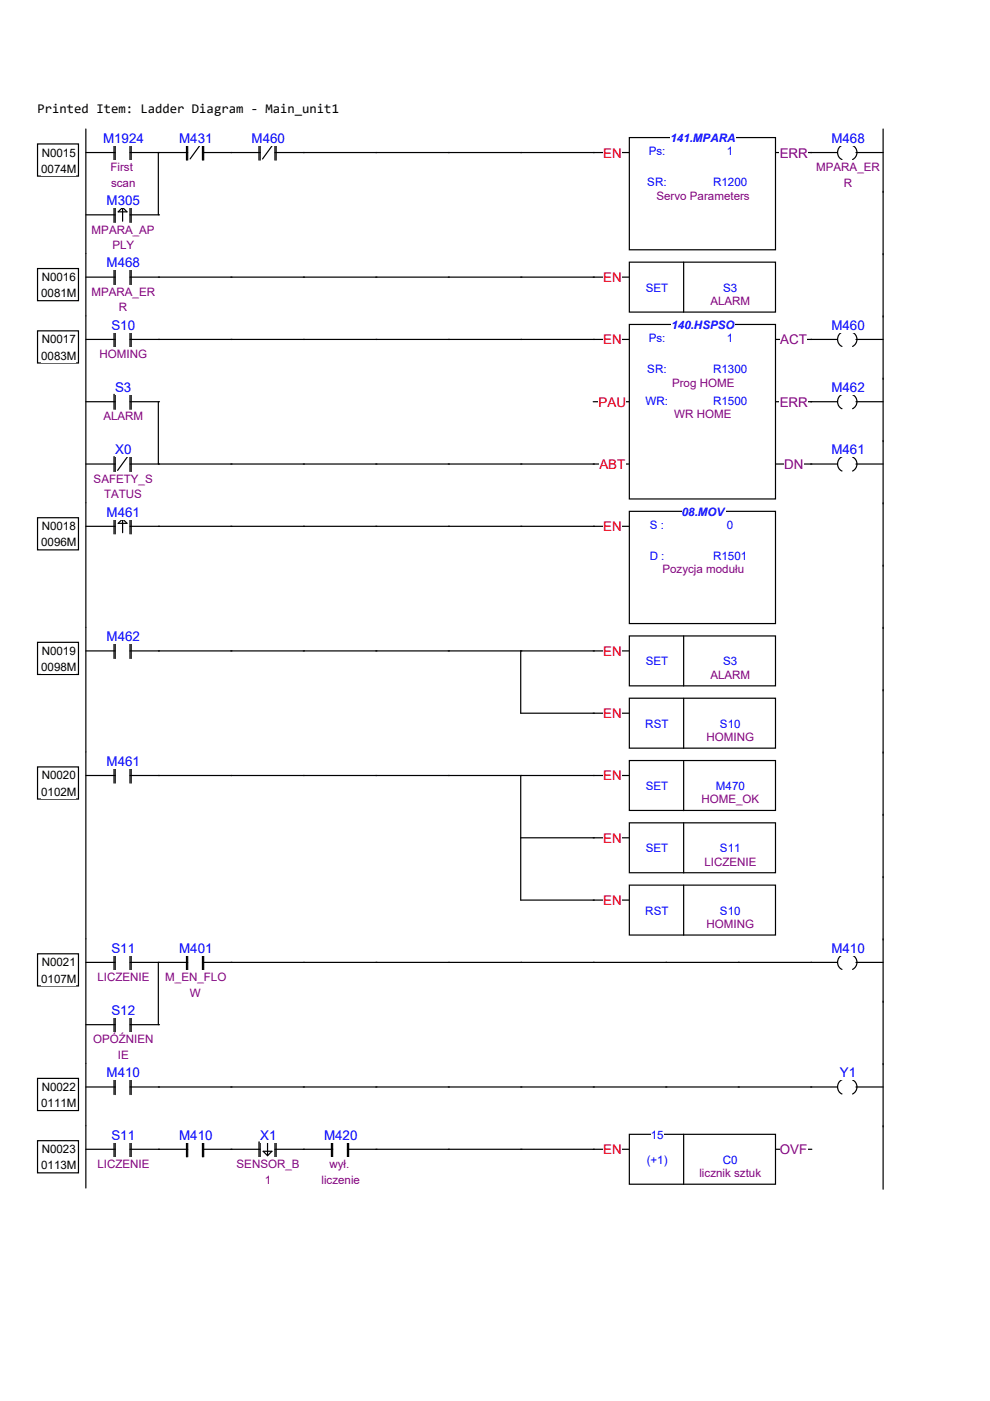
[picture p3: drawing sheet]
<svg xmlns="http://www.w3.org/2000/svg" width="210mm" height="297mm" viewBox="0 0 210 297" stroke-linecap="round" stroke-linejoin="round" font-family="sans-serif">
<path d="M8 30.5h8.6v6.8h-8.6z" fill="none" stroke="#000" stroke-width=".25"/>
<g fill="#fff">
<path d="M8.8 30.9h7.2v2.8h-7.2z"/>
<path d="M8.7 34.4h7.4v2.8h-7.4z"/>
</g>
<path d="M18.2 27.3v26.5M18.2 32.3h6.2M24.2 30.8v3.2M24.4 30.8v3.2M27.6 32.3h6.2M27.6 30.8v3.2M27.8 30.8v3.2" fill="none" stroke="#000" stroke-width=".25"/>
<g fill="#fff">
<path d="M21.8 27.7h8.6v3.2h-8.6z"/>
<path d="M23.4 34.1h5.4v2.8h-5.4z"/>
<path d="M23.5 37.4h5.2v2.8h-5.2z"/>
</g>
<path d="M33.6 32.3h6.2M39.5 30.8v3.2M39.8 30.8v3.2M42.4 30.8l-2.1 2.9M42.9 32.3h6.3M42.9 30.8v3.2M43.2 30.8v3.2" fill="none" stroke="#000" stroke-width=".25"/>
<path d="M38 27.7h7v3.2h-7z" fill="#fff"/>
<path d="M33.6 32.3v13.3M48.9 32.3h6.3M54.9 30.8v3.2M55.2 30.8v3.2M57.8 30.8l-2.1 2.9M58.3 32.3h6.3M58.3 30.8v3.2M58.5 30.8v3.2" fill="none" stroke="#000" stroke-width=".25"/>
<path d="M53.3 27.7h7.1v3.2h-7.1z" fill="#fff"/>
<path d="M64.3 32.3h69.1" fill="none" stroke="#000" stroke-width=".25"/>
<path d="M127.9 30.9h3.9v3.1h-3.9z" fill="#fff"/>
<path d="M164.5 32.3h7.6" fill="none" stroke="#000" stroke-width=".25"/>
<path d="M165.3 30.9h6v3.1h-6z" fill="#fff"/>
<path d="M133.4 29.2h31v23.8h-31z" fill-rule="evenodd" fill="#fff"/>
<path d="M133.4 29.2h31v23.8h-31z" fill="none" stroke="#000" stroke-width=".25"/>
<g fill="#fff">
<path d="M142.2 27.9h13.8v2.8h-13.8z"/>
<path d="M137.5 30.7h3.6v2.8h-3.6z"/>
<path d="M154.1 30.7h1.4v2.8h-1.4z"/>
<path d="M137.2 37.3h4.2v2.8h-4.2z"/>
<path d="M151.2 37.3h7.2v2.8h-7.2z"/>
<path d="M139.2 40.1h19.7v2.8h-19.7z"/>
</g>
<path d="M171.9 32.3h5.7M178.5 30.8a1.68 1.68 0 0 0-.9 1.5 1.68 1.68 0 0 0 .9 1.5M180.8 30.9a1.64 1.64 0 0 1 .9 1.4 1.64 1.64 0 0 1-.9 1.5M181.5 32.3h5.7M187.2 27.3v13.5" fill="none" stroke="#000" stroke-width=".25"/>
<g fill="#fff">
<path d="M176.3 27.7h7v3.2h-7z"/>
<path d="M173.1 34.1h13.5v2.8h-13.5z"/>
<path d="M178.9 37.4h1.8v2.8h-1.8z"/>
</g>
<path d="M18.2 45.6h6.2M24.2 44v3.2M24.4 44v3.2M25.1 44.9l.9-.9 .9 .9zM26 44v2.9M27.6 45.6h6.2M27.6 44v3.2M27.8 44v3.2" fill="none" stroke="#000" stroke-width=".25"/>
<g fill="#fff">
<path d="M22.6 40.9h7v3.2h-7z"/>
<path d="M19.4 47.3h13.4v2.8h-13.4z"/>
<path d="M23.8 50.6h4.6v2.8h-4.6z"/>
</g>
<path d="M187.2 40.6v13.4" fill="none" stroke="#000" stroke-width=".25"/>
<path d="M8 56.9h8.6v6.9h-8.6z" fill-rule="evenodd" fill="#fff"/>
<path d="M8 56.9h8.6v6.9h-8.6z" fill="none" stroke="#000" stroke-width=".25"/>
<g fill="#fff">
<path d="M8.8 57.4h7.2v2.8h-7.2z"/>
<path d="M8.7 60.8h7.4v2.8h-7.4z"/>
</g>
<path d="M18.2 53.8v13.2M18.2 58.8h6.2M24.2 57.2v3.2M24.4 57.2v3.2M27.6 58.8h6.2M27.6 57.2v3.2M27.8 57.2v3.2" fill="none" stroke="#000" stroke-width=".25"/>
<g fill="#fff">
<path d="M22.6 54.1h7v3.2h-7z"/>
<path d="M19.4 60.5h13.5v2.8h-13.5z"/>
<path d="M25.2 63.8h1.8v2.8h-1.8z"/>
</g>
<path d="M33.6 58.8h99.8" fill="none" stroke="#000" stroke-width=".25"/>
<path d="M127.9 57.3h3.9v3.2h-3.9z" fill="#fff"/>
<path d="M133.4 55.6h31v10.6h-31z" fill-rule="evenodd" fill="#fff"/>
<path d="M133.4 55.6h31v10.6h-31zM144.9 55.6v10.6" fill="none" stroke="#000" stroke-width=".25"/>
<g fill="#fff">
<path d="M136.9 59.6h4.8v2.8h-4.8z"/>
<path d="M153.3 59.6h3v2.8h-3z"/>
<path d="M150.6 62.4h8.4v2.8h-8.4z"/>
</g>
<path d="M187.2 53.8v13.4" fill="none" stroke="#000" stroke-width=".25"/>
<path d="M8 70.1h8.6v6.9h-8.6z" fill-rule="evenodd" fill="#fff"/>
<path d="M8 70.1h8.6v6.9h-8.6z" fill="none" stroke="#000" stroke-width=".25"/>
<g fill="#fff">
<path d="M8.8 70.6h7.2v2.8h-7.2z"/>
<path d="M8.7 74h7.4v2.8h-7.4z"/>
</g>
<path d="M18.2 67v39.6M18.2 72h6.2M24.2 70.4v3.2M24.4 70.4v3.2M27.6 72h6.2M27.6 70.4v3.2M27.8 70.4v3.2" fill="none" stroke="#000" stroke-width=".25"/>
<g fill="#fff">
<path d="M23.6 67.4h5.1v3.1h-5.1z"/>
<path d="M21.1 73.7h10v2.8h-10z"/>
</g>
<path d="M33.6 72h99.8" fill="none" stroke="#000" stroke-width=".25"/>
<path d="M127.9 70.5h3.9v3.2h-3.9z" fill="#fff"/>
<path d="M125.8 85.2h7.6" fill="none" stroke="#000" stroke-width=".25"/>
<path d="M126.9 83.7h5.9v3.2h-5.9z" fill="#fff"/>
<path d="M125.8 98.4h7.6" fill="none" stroke="#000" stroke-width=".25"/>
<path d="M127 96.9h5.6v3.2h-5.6z" fill="#fff"/>
<path d="M164.5 72h7.6" fill="none" stroke="#000" stroke-width=".25"/>
<path d="M165.4 70.5h5.7v3.2h-5.7z" fill="#fff"/>
<path d="M164.5 85.2h7.6" fill="none" stroke="#000" stroke-width=".25"/>
<path d="M165.3 83.7h6v3.2h-6z" fill="#fff"/>
<path d="M164.5 98.4h7.6" fill="none" stroke="#000" stroke-width=".25"/>
<path d="M166.2 96.9h4.1v3.2h-4.1z" fill="#fff"/>
<path d="M133.4 68.8h31v37h-31z" fill-rule="evenodd" fill="#fff"/>
<path d="M133.4 68.8h31v37h-31z" fill="none" stroke="#000" stroke-width=".25"/>
<g fill="#fff">
<path d="M142.4 67.5h13.3v2.8h-13.3z"/>
<path d="M137.5 70.3h3.6v2.8h-3.6z"/>
<path d="M154.1 70.3h1.4v2.8h-1.4z"/>
<path d="M137.2 76.9h4.2v2.8h-4.2z"/>
<path d="M151.2 76.9h7.2v2.8h-7.2z"/>
<path d="M142.5 79.7h13.2v2.8h-13.2z"/>
<path d="M136.9 83.5h4.9v2.8h-4.9z"/>
<path d="M151.2 83.5h7.2v2.8h-7.2z"/>
<path d="M143 86.3h12.2v2.8h-12.2z"/>
</g>
<path d="M171.9 72h5.7M178.5 70.4a1.68 1.68 0 0 0-.9 1.5 1.68 1.68 0 0 0 .9 1.5M180.8 70.5a1.64 1.64 0 0 1 .9 1.5 1.64 1.64 0 0 1-.9 1.4M181.5 72h5.7M187.2 67v13.4" fill="none" stroke="#000" stroke-width=".25"/>
<path d="M176.3 67.4h7v3.1h-7z" fill="#fff"/>
<path d="M18.2 85.2h6.2M24.2 83.6v3.2M24.4 83.6v3.2M27.6 85.2h6.2M27.6 83.6v3.2M27.8 83.6v3.2" fill="none" stroke="#000" stroke-width=".25"/>
<g fill="#fff">
<path d="M24.4 80.6h3.5v3.1h-3.5z"/>
<path d="M21.9 86.9h8.5v2.8h-8.5z"/>
</g>
<path d="M33.6 85.2v13.2M171.9 85.2h5.7M178.5 83.7a1.68 1.68 0 0 0-.9 1.5 1.68 1.68 0 0 0 .9 1.5M180.8 83.7a1.64 1.64 0 0 1 .9 1.5 1.64 1.64 0 0 1-.9 1.5M181.5 85.2h5.7M187.2 80.2v13.4" fill="none" stroke="#000" stroke-width=".25"/>
<path d="M176.3 80.6h7v3.1h-7z" fill="#fff"/>
<path d="M18.2 98.4h6.2M24.2 96.8v3.2M24.4 96.8v3.2M27.1 96.8l-2.2 2.9M27.6 98.4h6.2M27.6 96.8v3.2M27.8 96.8v3.2" fill="none" stroke="#000" stroke-width=".25"/>
<g fill="#fff">
<path d="M24.4 93.8h3.4v3.1h-3.4z"/>
<path d="M19.9 100.1h12.5v2.8h-12.5z"/>
<path d="M22.1 103.4h8.1v2.8h-8.1z"/>
</g>
<path d="M33.6 98.4h92.4M171.9 98.4h5.7M178.5 96.9a1.68 1.68 0 0 0-.9 1.5 1.68 1.68 0 0 0 .9 1.5M180.8 96.9a1.64 1.64 0 0 1 .9 1.5 1.64 1.64 0 0 1-.9 1.5M181.5 98.4h5.7M187.2 93.4v13.4" fill="none" stroke="#000" stroke-width=".25"/>
<path d="M176.3 93.8h7v3.1h-7z" fill="#fff"/>
<path d="M8 109.8h8.6v6.8h-8.6z" fill-rule="evenodd" fill="#fff"/>
<path d="M8 109.8h8.6v6.8h-8.6z" fill="none" stroke="#000" stroke-width=".25"/>
<g fill="#fff">
<path d="M8.8 110.2h7.2v2.8h-7.2z"/>
<path d="M8.7 113.6h7.4v2.8h-7.4z"/>
</g>
<path d="M18.2 106.6v26.4M18.2 111.6h6.2M24.2 110v3.2M24.4 110v3.2M25.1 111l.9-1 .9 1zM26 110v2.9M27.6 111.6h6.2M27.6 110v3.2M27.8 110v3.2" fill="none" stroke="#000" stroke-width=".25"/>
<path d="M22.6 107h7v3.2h-7z" fill="#fff"/>
<path d="M33.6 111.6h99.8" fill="none" stroke="#000" stroke-width=".25"/>
<path d="M127.9 110.1h3.9v3.2h-3.9z" fill="#fff"/>
<path d="M133.4 108.4h31v23.8h-31z" fill-rule="evenodd" fill="#fff"/>
<path d="M133.4 108.4h31v23.8h-31z" fill="none" stroke="#000" stroke-width=".25"/>
<g fill="#fff">
<path d="M144.6 107.1h9.3v2.8h-9.3z"/>
<path d="M137.8 109.9h3v2.8h-3z"/>
<path d="M154.1 109.9h1.4v2.8h-1.4z"/>
<path d="M137.8 116.5h3.1v2.8h-3.1z"/>
<path d="M151.2 116.5h7.2v2.8h-7.2z"/>
<path d="M140.5 119.3h17.1v2.8h-17.1z"/>
</g>
<path d="M187.2 106.6v26.7" fill="none" stroke="#000" stroke-width=".25"/>
<path d="M8 136.2h8.6v6.8h-8.6z" fill-rule="evenodd" fill="#fff"/>
<path d="M8 136.2h8.6v6.8h-8.6z" fill="none" stroke="#000" stroke-width=".25"/>
<g fill="#fff">
<path d="M8.8 136.6h7.2v2.8h-7.2z"/>
<path d="M8.7 140h7.4v2.8h-7.4z"/>
</g>
<path d="M18.2 133v26.4M18.2 138h6.2M24.2 136.4v3.2M24.4 136.4v3.2M27.6 138h6.2M27.6 136.4v3.2M27.8 136.4v3.2" fill="none" stroke="#000" stroke-width=".25"/>
<path d="M22.6 133.4h7v3.2h-7z" fill="#fff"/>
<path d="M33.6 138h99.8M110.4 138v13.2" fill="none" stroke="#000" stroke-width=".25"/>
<path d="M127.9 136.5h3.9v3.2h-3.9z" fill="#fff"/>
<path d="M133.4 134.8h31v10.6h-31z" fill-rule="evenodd" fill="#fff"/>
<path d="M133.4 134.8h31v10.6h-31zM144.9 134.8v10.7" fill="none" stroke="#000" stroke-width=".25"/>
<g fill="#fff">
<path d="M136.9 138.9h4.8v2.7h-4.8z"/>
<path d="M153.3 138.9h3v2.7h-3z"/>
<path d="M150.6 141.6h8.4v2.8h-8.4z"/>
</g>
<path d="M187.2 133v13.5M110.4 151.2h23" fill="none" stroke="#000" stroke-width=".25"/>
<path d="M127.9 149.7h3.9v3.2h-3.9z" fill="#fff"/>
<path d="M133.4 148h31v10.6h-31z" fill-rule="evenodd" fill="#fff"/>
<path d="M133.4 148h31v10.6h-31zM144.9 148v10.7" fill="none" stroke="#000" stroke-width=".25"/>
<g fill="#fff">
<path d="M136.8 152.1h5v2.8h-5z"/>
<path d="M152.7 152.1h4.3v2.8h-4.3z"/>
<path d="M149.8 154.9h10v2.7h-10z"/>
</g>
<path d="M187.2 146.2v13.5" fill="none" stroke="#000" stroke-width=".25"/>
<path d="M8 162.6h8.6v6.8h-8.6z" fill-rule="evenodd" fill="#fff"/>
<path d="M8 162.6h8.6v6.8h-8.6z" fill="none" stroke="#000" stroke-width=".25"/>
<g fill="#fff">
<path d="M8.8 163h7.2v2.8h-7.2z"/>
<path d="M8.7 166.5h7.4v2.7h-7.4z"/>
</g>
<path d="M18.2 159.4v39.7M18.2 164.4h6.2M24.2 162.9v3.1M24.4 162.9v3.1M27.6 164.4h6.2M27.6 162.9v3.1M27.8 162.9v3.1" fill="none" stroke="#000" stroke-width=".25"/>
<path d="M22.6 159.8h7v3.2h-7z" fill="#fff"/>
<path d="M33.6 164.4h99.8M110.4 164.4v13.2" fill="none" stroke="#000" stroke-width=".25"/>
<path d="M127.9 162.9h3.9v3.2h-3.9z" fill="#fff"/>
<path d="M133.4 161.2h31v10.6h-31z" fill-rule="evenodd" fill="#fff"/>
<path d="M133.4 161.2h31v10.6h-31zM144.9 161.2v10.7" fill="none" stroke="#000" stroke-width=".25"/>
<g fill="#fff">
<path d="M136.9 165.3h4.8v2.8h-4.8z"/>
<path d="M151.8 165.3h6.1v2.8h-6.1z"/>
<path d="M148.7 168.1h12.3v2.8h-12.3z"/>
</g>
<path d="M187.2 159.4v13.5M133.4 177.6h-23v13.2" fill="none" stroke="#000" stroke-width=".25"/>
<path d="M127.9 176.1h3.9v3.2h-3.9z" fill="#fff"/>
<path d="M133.4 174.5h31v10.5h-31z" fill-rule="evenodd" fill="#fff"/>
<path d="M133.4 174.5h31v10.5h-31zM144.9 174.5v10.6" fill="none" stroke="#000" stroke-width=".25"/>
<g fill="#fff">
<path d="M136.9 178.5h4.8v2.8h-4.8z"/>
<path d="M152.7 178.5h4.3v2.8h-4.3z"/>
<path d="M149.4 181.3h10.9v2.8h-10.9z"/>
</g>
<path d="M187.2 172.6v13.5M110.4 190.8h23" fill="none" stroke="#000" stroke-width=".25"/>
<path d="M127.9 189.4h3.9v3.1h-3.9z" fill="#fff"/>
<path d="M133.4 187.7h31v10.5h-31z" fill-rule="evenodd" fill="#fff"/>
<path d="M133.4 187.7h31v10.5h-31zM144.9 187.7v10.6" fill="none" stroke="#000" stroke-width=".25"/>
<g fill="#fff">
<path d="M136.8 191.7h5v2.8h-5z"/>
<path d="M152.7 191.7h4.3v2.8h-4.3z"/>
<path d="M149.8 194.5h10v2.8h-10z"/>
</g>
<path d="M187.2 185.8v13.5" fill="none" stroke="#000" stroke-width=".25"/>
<path d="M8 202.2h8.6v6.8h-8.6z" fill-rule="evenodd" fill="#fff"/>
<path d="M8 202.2h8.6v6.8h-8.6z" fill="none" stroke="#000" stroke-width=".25"/>
<g fill="#fff">
<path d="M8.8 202.6h7.2v2.8h-7.2z"/>
<path d="M8.7 206.1h7.4v2.8h-7.4z"/>
</g>
<path d="M18.2 199.1v26.4M18.2 204h6.2M24.2 202.5v3.2M24.4 202.5v3.2M27.6 204h6.2M27.6 202.5v3.2M27.8 202.5v3.2" fill="none" stroke="#000" stroke-width=".25"/>
<g fill="#fff">
<path d="M23.6 199.4h5.1v3.2h-5.1z"/>
<path d="M20.7 205.8h10.9v2.8h-10.9z"/>
</g>
<path d="M33.6 204h6.2M39.5 202.5v3.2M39.8 202.5v3.2M42.9 204h6.3M42.9 202.5v3.2M43.2 202.5v3.2" fill="none" stroke="#000" stroke-width=".25"/>
<g fill="#fff">
<path d="M38 199.4h7v3.2h-7z"/>
<path d="M35.1 205.8h12.8v2.8h-12.8z"/>
<path d="M40.3 209.1h2.4v2.8h-2.4z"/>
</g>
<path d="M187.2 199.1v13.4M33.6 204v13.3M48.9 204h128.7M178.5 202.5a1.68 1.68 0 0 0-.9 1.5 1.68 1.68 0 0 0 .9 1.5M180.8 202.6a1.64 1.64 0 0 1 .9 1.4 1.64 1.64 0 0 1-.9 1.5M181.5 204h5.7" fill="none" stroke="#000" stroke-width=".25"/>
<path d="M176.3 199.4h7v3.2h-7z" fill="#fff"/>
<path d="M18.2 217.3h6.2M24.2 215.7v3.2M24.4 215.7v3.2M27.6 217.3h6.2M27.6 215.7v3.2M27.8 215.7v3.2" fill="none" stroke="#000" stroke-width=".25"/>
<g fill="#fff">
<path d="M23.6 212.6h5.1v3.2h-5.1z"/>
<path d="M19.7 219h12.8v2.8h-12.8z"/>
<path d="M25 222.3h2.3v2.8h-2.3z"/>
</g>
<path d="M187.2 212.3v13.4" fill="none" stroke="#000" stroke-width=".25"/>
<path d="M8 228.6h8.6v6.9h-8.6z" fill-rule="evenodd" fill="#fff"/>
<path d="M8 228.6h8.6v6.9h-8.6z" fill="none" stroke="#000" stroke-width=".25"/>
<g fill="#fff">
<path d="M8.8 229.1h7.2v2.8h-7.2z"/>
<path d="M8.7 232.5h7.4v2.8h-7.4z"/>
</g>
<path d="M18.2 225.5v13.2M18.2 230.5h6.2M24.2 228.9v3.2M24.4 228.9v3.2M27.6 230.5h6.2M27.6 228.9v3.2M27.8 228.9v3.2" fill="none" stroke="#000" stroke-width=".25"/>
<path d="M22.6 225.8h7v3.2h-7z" fill="#fff"/>
<path d="M33.6 230.5h144M178.5 228.9a1.68 1.68 0 0 0-.9 1.5 1.68 1.68 0 0 0 .9 1.5M180.8 229a1.64 1.64 0 0 1 .9 1.5 1.64 1.64 0 0 1-.9 1.4M181.5 230.5h5.7M187.2 225.5v13.4" fill="none" stroke="#000" stroke-width=".25"/>
<path d="M178.1 225.8h3.4v3.2h-3.4z" fill="#fff"/>
<path d="M8 241.9h8.6v6.8h-8.6z" fill-rule="evenodd" fill="#fff"/>
<path d="M8 241.9h8.6v6.8h-8.6z" fill="none" stroke="#000" stroke-width=".25"/>
<g fill="#fff">
<path d="M8.8 242.3h7.2v2.8h-7.2z"/>
<path d="M8.7 245.7h7.4v2.8h-7.4z"/>
</g>
<path d="M18.2 238.7v13.2M18.2 243.7h6.2M24.2 242.1v3.2M24.4 242.1v3.2M27.6 243.7h6.2M27.6 242.1v3.2M27.8 242.1v3.2" fill="none" stroke="#000" stroke-width=".25"/>
<g fill="#fff">
<path d="M23.6 239.1h5.1v3.1h-5.1z"/>
<path d="M20.7 245.4h10.9v2.8h-10.9z"/>
</g>
<path d="M33.6 243.7h6.2M39.5 242.1v3.2M39.8 242.1v3.2M42.9 243.7h6.3M42.9 242.1v3.2M43.2 242.1v3.2" fill="none" stroke="#000" stroke-width=".25"/>
<path d="M38 239.1h7v3.1h-7z" fill="#fff"/>
<path d="M48.9 243.7h6.3M54.9 242.1v3.2M55.2 242.1v3.2M55.8 244.1h1.9l-1 .9zM56.7 242.1v2.9M58.3 243.7h6.3M58.3 242.1v3.2M58.5 242.1v3.2" fill="none" stroke="#000" stroke-width=".25"/>
<g fill="#fff">
<path d="M55.1 239.1h3.4v3.1h-3.4z"/>
<path d="M50.2 245.4h13.4v2.8h-13.4z"/>
<path d="M56.2 248.7h1.3v2.8h-1.3z"/>
</g>
<path d="M64.3 243.7h6.2M70.3 242.1v3.2M70.5 242.1v3.2M73.7 243.7h6.2M73.7 242.1v3.2M73.9 242.1v3.2" fill="none" stroke="#000" stroke-width=".25"/>
<g fill="#fff">
<path d="M68.7 239.1h7v3.1h-7z"/>
<path d="M69.8 245.4h4.8v2.8h-4.8z"/>
<path d="M68.2 248.7h8.1v2.8h-8.1z"/>
</g>
<path d="M79.7 243.7h53.7" fill="none" stroke="#000" stroke-width=".25"/>
<path d="M127.9 242.2h3.9v3.2h-3.9z" fill="#fff"/>
<path d="M164.5 243.7h7.6" fill="none" stroke="#000" stroke-width=".25"/>
<path d="M165.4 242.2h5.8v3.2h-5.8z" fill="#fff"/>
<path d="M133.4 240.5h31v10.6h-31z" fill-rule="evenodd" fill="#fff"/>
<path d="M133.4 240.5h31v10.6h-31zM144.9 240.5v10.6" fill="none" stroke="#000" stroke-width=".25"/>
<g fill="#fff">
<path d="M138 239.2h2.7v2.8h-2.7z"/>
<path d="M137.1 244.5h4.4v2.8h-4.4z"/>
<path d="M153.2 244.5h3.2v2.8h-3.2z"/>
<path d="M148.3 247.3h13.1v2.8h-13.1z"/>
</g>
<path d="M187.2 238.7v13.4" fill="none" stroke="#000" stroke-width=".25"/>
<text font-size="2.8" x="8" y="23.9">Printed Item: Ladder Diagram - Main_unit1</text>
<g font-size="2.8" fill="#00f">
<text x="21.8" y="30.3">M1924</text>
<text x="38" y="30.3">M431</text>
<text x="53.3" y="30.3">M460</text>
<text x="176.3" y="30.3">M468</text>
<text x="22.6" y="43.5">M305</text>
<text x="22.6" y="56.7">M468</text>
<text x="23.6" y="69.9">S10</text>
<text x="176.3" y="69.9">M460</text>
<text x="24.4" y="83.1">S3</text>
<text x="176.3" y="83.1">M462</text>
<text x="24.4" y="96.3">X0</text>
<text x="176.3" y="96.3">M461</text>
<text x="22.6" y="109.5">M461</text>
<text x="22.6" y="135.9">M462</text>
<text x="22.6" y="162.3">M461</text>
<text x="23.6" y="202">S11</text>
<text x="38" y="202">M401</text>
<text x="176.3" y="202">M410</text>
<text x="23.6" y="215.2">S12</text>
<text x="22.6" y="228.4">M410</text>
<text x="178.1" y="228.4">Y1</text>
<text x="23.6" y="241.6">S11</text>
<text x="38" y="241.6">M410</text>
<text x="55.2" y="241.6">X1</text>
<text x="68.7" y="241.6">M420</text>
</g>
<g font-size="2.8" fill="#f00">
<text x="127.9" y="33.4">EN</text>
<text x="127.9" y="59.8">EN</text>
<text x="127.9" y="73">EN</text>
<text x="126.9" y="86.2">PAU</text>
<text x="127.1" y="99.4">ABT</text>
<text x="127.9" y="112.6">EN</text>
<text x="127.9" y="139.1">EN</text>
<text x="127.9" y="152.3">EN</text>
<text x="127.9" y="165.5">EN</text>
<text x="127.9" y="178.7">EN</text>
<text x="127.9" y="191.9">EN</text>
<text x="127.9" y="244.7">EN</text>
</g>
<g font-size="2.8" fill="#800080">
<text x="165.3" y="33.4">ERR</text>
<text x="165.4" y="73">ACT</text>
<text x="165.3" y="86.2">ERR</text>
<text x="166.2" y="99.4">DN</text>
<text x="165.4" y="244.7">OVF</text>
</g>
<g font-size="2.5">
<text x="8.8" y="33.2">N0015</text>
<text x="8.7" y="36.6">0074M</text>
<text x="8.8" y="59.6">N0016</text>
<text x="8.7" y="63">0081M</text>
<text x="8.7" y="76.2">0083M</text>
<text x="8.8" y="72.8">N0017</text>
<text x="8.8" y="112.4">N0018</text>
<text x="8.7" y="115.9">0096M</text>
<text x="8.7" y="142.3">0098M</text>
<text x="8.8" y="138.9">N0019</text>
<text x="8.8" y="165.3">N0020</text>
<text x="8.7" y="168.7">0102M</text>
<text x="8.7" y="208.3">0107M</text>
<text x="8.8" y="204.9">N0021</text>
<text x="8.8" y="231.3">N0022</text>
<text x="8.7" y="234.7">0111M</text>
<text x="8.8" y="244.5">N0023</text>
<text x="8.7" y="247.9">0113M</text>
</g>
<g font-size="2.5" fill="#00f">
<text x="137.5" y="32.9">Ps:</text>
<text x="142.2" y="30.1">141.MPARA</text>
<text x="154.1" y="32.9">1</text>
<text x="137.2" y="39.5">SR:</text>
<text x="151.2" y="39.5">R1200</text>
<text x="136.9" y="61.8">SET</text>
<text x="153.3" y="61.8">S3</text>
<text x="142.4" y="69.8">140.HSPSO</text>
<text x="137.5" y="72.6">Ps:</text>
<text x="154.1" y="72.6">1</text>
<text x="137.2" y="79.2">SR:</text>
<text x="151.2" y="79.2">R1300</text>
<text x="136.9" y="85.8">WR:</text>
<text x="151.2" y="85.8">R1500</text>
<text x="137.8" y="112.2">S :</text>
<text x="144.6" y="109.4">08.MOV</text>
<text x="154.1" y="112.2">0</text>
<text x="137.8" y="118.8">D :</text>
<text x="151.2" y="118.8">R1501</text>
<text x="136.9" y="141.1">SET</text>
<text x="153.3" y="141.1">S3</text>
<text x="136.8" y="154.3">RST</text>
<text x="152.7" y="154.3">S10</text>
<text x="136.9" y="167.5">SET</text>
<text x="151.8" y="167.5">M470</text>
<text x="136.9" y="180.7">SET</text>
<text x="152.7" y="180.7">S11</text>
<text x="136.8" y="193.9">RST</text>
<text x="152.7" y="193.9">S10</text>
<text x="138" y="241.5">15</text>
<text x="137.1" y="246.8">(+1)</text>
<text x="153.2" y="246.8">C0</text>
</g>
<g font-size="2.5" fill="#800080">
<text x="23.4" y="36.3">First</text>
<text x="23.5" y="39.6">scan</text>
<text x="173.1" y="36.3">MPARA_ER</text>
<text x="178.9" y="39.6">R</text>
<text x="139.2" y="42.3">Servo Parameters</text>
<text x="19.4" y="49.5">MPARA_AP</text>
<text x="23.8" y="52.8">PLY</text>
<text x="19.4" y="62.7">MPARA_ER</text>
<text x="150.6" y="64.6">ALARM</text>
<text x="25.2" y="66">R</text>
<text x="21.1" y="75.9">HOMING</text>
<text x="142.5" y="82">Prog HOME</text>
<text x="21.9" y="89.2">ALARM</text>
<text x="143" y="88.6">WR HOME</text>
<text x="19.9" y="102.4">SAFETY_S</text>
<text x="22.1" y="105.7">TATUS</text>
<text x="140.5" y="121.6">Pozycja modułu</text>
<text x="150.6" y="143.9">ALARM</text>
<text x="149.8" y="157.1">HOMING</text>
<text x="148.7" y="170.3">HOME_OK</text>
<text x="149.4" y="183.5">LICZENIE</text>
<text x="149.8" y="196.7">HOMING</text>
<text x="20.7" y="208">LICZENIE</text>
<text x="35.1" y="208">M_EN_FLO</text>
<text x="40.3" y="211.3">W</text>
<text x="19.7" y="221.2">OPÓŹNIEN</text>
<text x="25" y="224.5">IE</text>
<text x="20.7" y="247.6">LICZENIE</text>
<text x="50.2" y="247.6">SENSOR_B</text>
<text x="56.2" y="251">1</text>
<text x="68.2" y="251">liczenie</text>
<text x="69.9" y="247.6">wył.</text>
<text x="148.3" y="249.6">licznik sztuk</text>
</g>
</svg>
